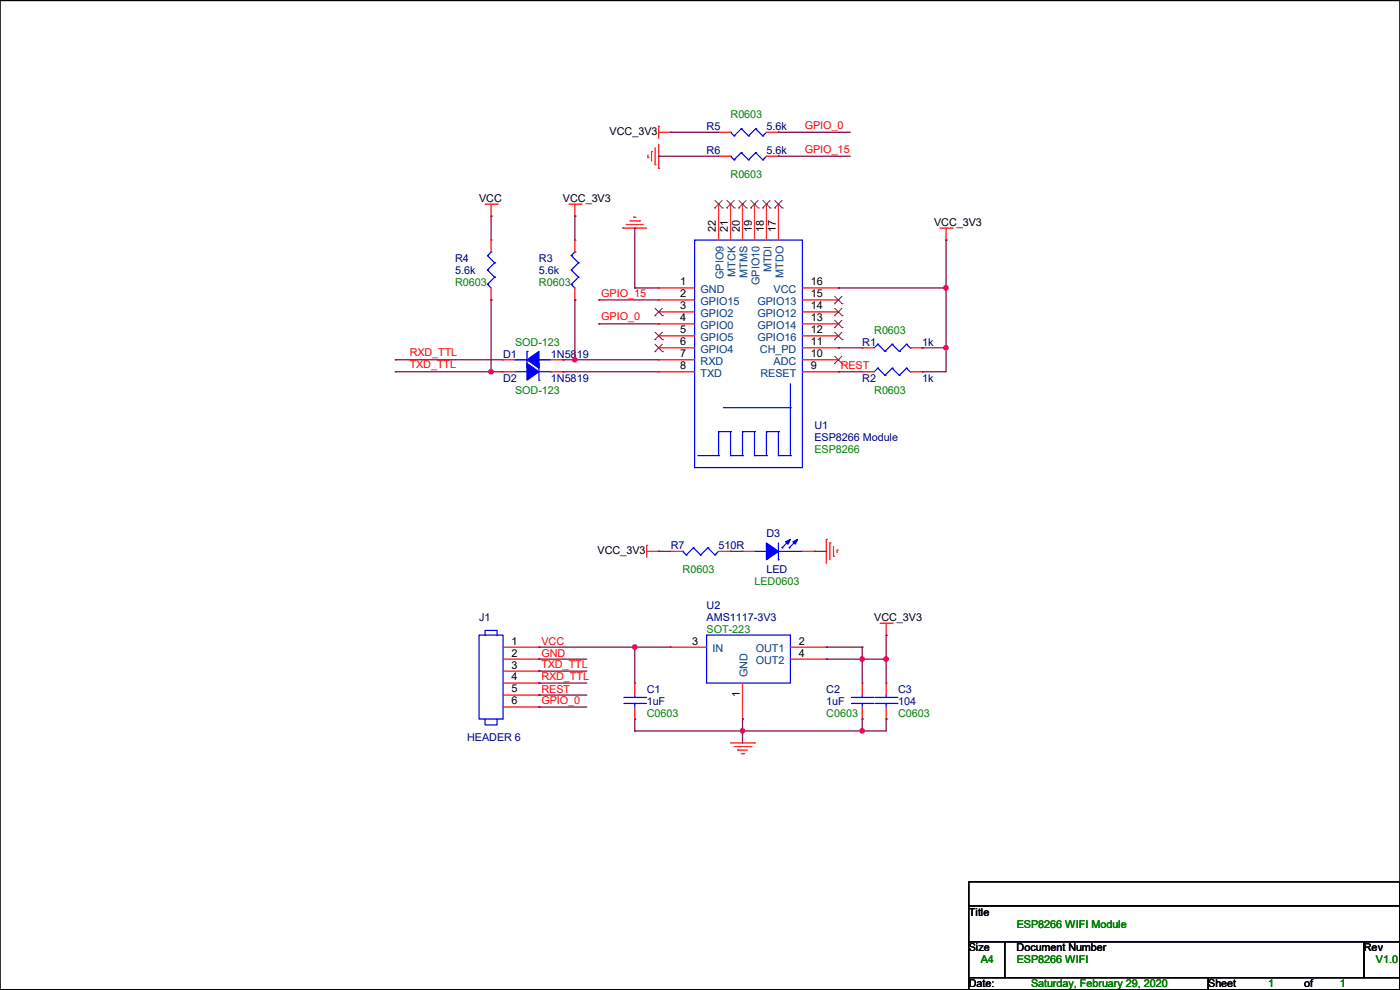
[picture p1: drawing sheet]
<svg xmlns="http://www.w3.org/2000/svg" width="297mm" height="210mm" viewBox="0 0 297 210" stroke-linecap="round" stroke-linejoin="round" font-family="sans-serif">
<path d="M0 .1h297v209.8h-297zM205.5 187.1h91.5v5.1h-91.5zM205.5 192.2h91.5v7.6h-91.5zM205.5 199.8h7.6v7.6h-7.6zM213.1 199.8h76.2v7.6h-76.2zM289.3 199.8h7.7v7.6h-7.7zM205.5 207.4h50.8v2.5h-50.8zM256.3 207.4h40.7v2.5h-40.7z" fill="none" stroke="#000" stroke-width=".25"/>
<g fill="none" stroke="#f00" stroke-width=".25">
<path d="M137.5 33.4h.1M137.5 32.9v.5M138.2 32.1h.1M138.2 32.1v2.1M139 34.9h.1M139 31.4v3.5M139.7 26.8h.1M139.7 35.7h.1M139.7 28.1h2.6M139.7 26.8v2.5M139.7 30.6v5.1M142.3 28.1h.1"/>
<path d="M152.4 28.1h.1M152.4 33.1h.1M152.4 28.1h2.6M152.4 33.1h2.6M162.6 28.1h2.5M162.6 33.1h2.5M165.1 28.1h.1M165.1 33.1h.1M102.9 43.3h2.6M104.2 45.8h.1M104.2 50.9h.1M104.2 43.3v2.5"/>
<path d="M104.2 50.9v2.6M105.5 43.3h.1M120.7 43.3h2.5M122 45.8h.1M122 50.9h.1M122 43.3v2.5M122 50.9v2.6M123.2 43.3h.1M132.1 48.4h.1M132.1 48.4h5.1M132.9 47.6h.1M132.9 47.6h3.5"/>
<path d="M133.6 46.9h2.1M134.4 46.1h.1M134.4 46.1h.5M135.7 46.9h.1M152.4 43.3h.1M152.4 43.3v7.6M155 43.3h.1M155 43.3v7.6M157.5 43.3h.1M157.5 43.3v7.6M160.1 43.3h.1M160.1 43.3v7.6"/>
<path d="M162.6 43.3h.1M162.6 43.3v7.6M165.1 43.3h.1M165.1 43.3v7.6M199.4 48.4h2.6M200.7 50.9h.1M200.7 48.4v2.5M202 48.4h.1M104.2 63.6h.1M104.2 61.1v2.5M106.7 76.3h.1M106.7 78.9h.1"/>
<path d="M106.7 78.9h2.6M106.7 76.3h2.6M116.9 78.9h2.5M116.9 76.3h2.5M119.4 76.3h.1M119.4 78.9h.1M122 63.6h.1M122 61.1v2.5M139.7 61.1h.1M139.7 63.6h.1M139.7 66.2h.1M139.7 68.7h.1"/>
<path d="M139.7 71.2h.1M139.7 73.8h.1M139.7 76.3h.1M139.7 78.9h.1M139.7 78.9h7.7M139.7 61.1h7.7M139.7 63.6h7.7M139.7 66.2h7.7M139.7 68.7h7.7M139.7 71.2h7.7M139.7 73.8h7.7M139.7 76.3h7.7"/>
<path d="M170.2 78.9h7.6M170.2 61.1h7.6M170.2 63.6h7.6M170.2 66.2h7.6M170.2 68.7h7.6M170.2 71.2h7.6M170.2 73.8h7.6M170.2 76.3h7.6M177.8 78.9h.1M177.8 76.3h.1M177.8 73.8h.1M177.8 71.2h.1"/>
<path d="M177.8 68.7h.1M177.8 66.2h.1M177.8 63.6h.1M177.8 61.1h.1M182.9 78.9h.1M182.9 73.8h.1M182.9 78.9h2.6M182.9 73.8h2.6M193.1 78.9h2.5M193.1 73.8h2.5M195.6 78.9h.1M195.6 73.8h.1"/>
<path d="M137.2 115.7h.1M137.2 117h2.5M137.2 115.7v2.5M139.7 117h.1M142.3 117h.1M142.3 117h2.5M152.4 117h2.6M155 117h.1M157.5 117h.1M157.5 117h2.6M170.2 117h2.6M172.8 117h.1"/>
<path d="M175.3 114.4h.1M175.3 114.4v5.1M176.1 115.2h.1M176.1 115.2v3.5M176.8 118h.1M176.8 116v2M177.6 116.7h.1M177.6 116.7v.5M106.7 137.3h7.6M106.7 139.8h7.6M114.3 137.3h.1M114.3 139.8h.1"/>
<path d="M142.3 137.3h.1M142.3 137.3h7.6M167.7 137.3h7.6M167.7 139.8h7.6M175.3 137.3h.1M175.3 139.8h.1M186.7 132.2h2.6M188 134.7h.1M188 132.2v2.5M189.3 132.2h.1M106.7 142.4h7.6M106.7 144.9h7.6"/>
<path d="M106.7 147.4h7.6M106.7 150h7.6M114.3 142.4h.1M114.3 144.9h.1M114.3 147.4h.1M114.3 150h.1M134.7 144.9h.1M134.7 152.5h.1M134.7 144.9v2.5M134.7 150v2.5M155 157.6h5.1M155.7 158.4h3.6"/>
<path d="M156.5 159.1h.1M156.5 159.1h2M157.3 159.9h.5M157.5 152.5h.1M157.5 144.9v7.6M157.8 159.9h.1M159.3 158.4h.1M160.1 157.6h.1M182.9 144.9h.1M182.9 152.5h.1M182.9 144.9v2.5M182.9 150v2.5"/>
<path d="M188 144.9h.1M188 152.5h.1M188 144.9v2.5M188 150v2.5"/>
</g>
<g fill="none" stroke="#00f" stroke-width=".25">
<path d="M155 28.1h.1M155 33.1h.1M155 28.1l.7 .7M155 33.1l.7 .8M155.7 28.8h.1M155.7 33.9h.1M157.3 27.3h.1M157.3 32.4h.1M157.3 27.3l1.5 1.5M157.3 27.3l-1.6 1.5M157.3 32.4l1.5 1.5M157.3 32.4l-1.6 1.5"/>
<path d="M158.8 28.8h.1M158.8 33.9h.1M160.3 27.3h.1M160.3 32.4h.1M160.3 27.3l1.5 1.5M160.3 27.3l-1.5 1.5M160.3 32.4l1.5 1.5M160.3 32.4l-1.5 1.5M161.8 28.8h.1M161.8 33.9h.1M162.6 28.1l-.8 .7M162.6 33.1l-.8 .8"/>
<path d="M103.4 57.3h.1M103.4 54.2h.1M103.4 57.3l1.5 1.5M103.4 54.2l1.5 1.6M104.2 53.5h.1M104.2 53.5l-.8 .7M104.9 58.8h.1M104.9 55.8h.1M104.9 58.8l-1.5 1.5M104.9 55.8l-1.5 1.5M121.2 57.3h.1M121.2 54.2h.1"/>
<path d="M121.2 57.3l1.5 1.5M121.2 54.2l1.5 1.6M122 53.5h.1M122 53.5l-.8 .7M122.7 58.8h.1M122.7 55.8h.1M122.7 58.8l-1.5 1.5M122.7 55.8l-1.5 1.5M147.4 50.9h22.8v48.3h-22.8zM103.4 60.3h.1M103.4 60.3l.8 .8M109.3 76.3h.1"/>
<path d="M109.3 76.3h2.5M109.3 78.9h2.5M111.8 74.5h.1M111.8 78.9h.1M111.8 74.5v3.6M114.3 76.3h.1M114.3 76.3h2.6M114.3 77.1v3.5M114.3 78.9h2.6M116.9 78.9h.1M121.2 60.3h.1M121.2 60.3l.8 .8"/>
<path d="M186.2 78.1h.1M186.2 73h.1M186.2 78.1l-.7 .8M186.2 78.1l1.5 1.5M186.2 73l-.7 .8M186.2 73l1.5 1.5M187.7 79.6h.1M187.7 74.5h.1M189.3 78.1h.1M189.3 73h.1M189.3 78.1l-1.6 1.5M189.3 78.1l1.5 1.5"/>
<path d="M189.3 73l-1.6 1.5M189.3 73l1.5 1.5M190.8 79.6h.1M190.8 74.5h.1M192.3 78.1h.1M192.3 73h.1M192.3 78.1l-1.5 1.5M192.3 78.1l.8 .8M192.3 73l-1.5 1.5M192.3 73l.8 .8M193.1 78.9h.1M193.1 73.8h.1"/>
<path d="M114.3 80.6h.1M148.1 96.6h.1M148.1 96.6h4.3M152.4 91.6h.1M152.4 96.6h.1M152.4 91.6h2.6M152.4 91.6v5M153.5 86.5h14.2M155 96.6h.1M155 91.6h.1M155 96.6h2.5M155 91.6v5"/>
<path d="M157.5 91.6h.1M157.5 96.6h.1M157.5 91.6h2.6M157.5 91.6v5M160.1 96.6h.1M160.1 91.6h.1M160.1 96.6h2.5M160.1 91.6v5M162.6 91.6h.1M162.6 96.6h.1M162.6 91.6h2.5M162.6 91.6v5"/>
<path d="M165.1 96.6h.1M165.1 91.6h.1M165.1 96.6h2.6M165.1 91.6v5M167.7 86.5h.1M167.7 96.6h.1M167.7 81.4v15.2M144.8 117h.1M144.8 117l.8 .7M145.6 117.7h.1M147.1 116.2h.1M147.1 116.2l1.5 1.5"/>
<path d="M147.1 116.2l-1.5 1.5M148.6 117.7h.1M150.2 116.2h.1M150.2 116.2l1.5 1.5M150.2 116.2l-1.6 1.5M151.7 117.7h.1M152.4 117l-.7 .7M160.1 117h2.5M162.6 117h.1M165.1 118.7h.1M165.1 115.2v3.5M165.1 117h5.1"/>
<path d="M165.9 116.2h.1M167.4 116.2h.1M167.4 114.7l-1.5 1.5M169 114.7l-1.6 1.5M170.2 117h.1M101.6 134.7h5.1v17.8h-5.1zM102.9 134.7v-1h2.6v1M149.9 134.7h17.8v10.2h-17.8zM102.9 152.5v1.3h2.6v-1.3M132.4 149.2h4.5M132.4 148h4.5M134.7 148h.1"/>
<path d="M134.7 149.2h.1M134.7 147.4v.6M134.7 149.2v.8M136.9 149.2h.1M136.9 148h.1M180.6 149.2h4.6M180.6 148h4.6M182.9 148h.1M182.9 149.2h.1M182.9 147.4v.6M182.9 149.2v.8M185.2 149.2h.1"/>
<path d="M185.2 148h.1M185.7 149.2h4.6M185.7 148h4.6M188 148h.1M188 149.2h.1M188 147.4v.6M188 149.2v.8M190.3 149.2h.1M190.3 148h.1"/>
</g>
<g fill="none" stroke="#804000" stroke-width=".21">
<path d="M151.6 44.1h.1M151.7 42.5l1.5 1.6M153.2 42.5l-1.6 1.6M153.2 44.1h.1M154.2 44.1h.1M154.2 42.5l1.6 1.6M155.7 42.5l-1.5 1.6M155.8 44.1h.1M156.7 44.1h.1M156.8 42.5l1.5 1.6M158.3 42.5l-1.6 1.6M158.3 44.1h.1"/>
<path d="M159.3 44.1h.1M159.3 42.5l1.6 1.6M160.8 42.5l-1.5 1.6M160.9 44.1h.1M161.8 44.1h.1M161.8 42.5l1.6 1.6M163.4 42.5l-1.6 1.6M163.4 44.1h.1M164.3 44.1h.1M164.4 42.5l1.5 1.6M165.9 42.5l-1.6 1.6M165.9 44.1h.1"/>
<path d="M138.9 67h.1M138.9 72.1h.1M138.9 74.6h.1M139 65.4l1.5 1.6M139 70.5l1.5 1.6M139 73l1.5 1.6M140.5 65.4l-1.6 1.6M140.5 70.5l-1.6 1.6M140.5 73l-1.6 1.6M140.5 67h.1M140.5 72.1h.1M140.5 74.6h.1"/>
<path d="M177 77.1h.1M177 72.1h.1M177 69.5h.1M177 67h.1M177 64.4h.1M177.1 75.6l1.5 1.5M177.1 70.5l1.5 1.6M177.1 67.9l1.5 1.6M177.1 65.4l1.5 1.6M177.1 62.9l1.5 1.5M178.6 75.6l-1.6 1.5M178.6 70.5l-1.6 1.6"/>
<path d="M178.6 67.9l-1.6 1.6M178.6 65.4l-1.6 1.6M178.6 62.9l-1.6 1.5M178.6 77.1h.1M178.6 72.1h.1M178.6 69.5h.1M178.6 67h.1M178.6 64.4h.1"/>
</g>
<g fill="#00f" stroke="#00f" stroke-width=".25">
<path d="M162.6 115.2l2.5 1.8-2.5 1.7z" fill-rule="evenodd"/>
<path d="M168.2 114.9l1-.5-.5 1z" fill-rule="evenodd"/>
<path d="M166.7 114.9l1-.5-.5 1z" fill-rule="evenodd"/>
<path d="M111.8 76.3l2.5-1.8v3.6z" fill-rule="evenodd"/>
<path d="M111.8 77.1l2.5 1.8-2.5 1.7z" fill-rule="evenodd"/>
</g>
<g fill="none" stroke="#800040" stroke-width=".25">
<path d="M139.7 33.1h.1M139.7 33.1h12.7M142.3 28.1h.1M142.3 28.1h10.1M165.1 28.1h.1M165.1 33.1h.1M165.1 28.1h15.3M165.1 33.1h15.3M104.2 45.8h.1M104.2 45.8v5.1M122 45.8h.1M122 45.8v5.1"/>
<path d="M134.7 48.4h.1M134.7 48.4v12.7M200.7 50.9h.1M200.7 50.9v28h-5.1M83.9 76.3h.1M83.9 78.9h.1M83.9 78.9h22.8M83.9 76.3h22.8M104.2 63.6h.1M104.2 78.9h.1M104.2 63.6v15.3M119.4 76.3h.1"/>
<path d="M119.4 78.9h.1M119.4 78.9h20.3M119.4 76.3h20.3M122 63.6h.1M122 76.3h.1M122 63.6v12.7M127 63.6h.1M127 68.7h.1M127 63.6h12.7M127 68.7h12.7M134.7 61.1h.1M134.7 61.1h5"/>
<path d="M177.8 73.8h.1M177.8 78.9h.1M177.8 61.1h.1M177.8 73.8h5.1M177.8 78.9h5.1M177.8 61.1h22.9M195.6 73.8h.1M195.6 78.9h.1M195.6 73.8h5.1M200.7 73.8h.1M200.7 61.1h.1M139.7 117h.1"/>
<path d="M139.7 117h2.6M155 117h.1M155 117h2.5M172.8 117h.1M172.8 117h2.5M114.3 137.3h.1M114.3 139.8h.1M114.3 137.3h28M114.3 139.8h10.2M134.7 137.3h.1M134.7 137.3v7.6M175.3 137.3h.1"/>
<path d="M175.3 139.8h.1M175.3 137.3h7.6M175.3 139.8h12.7M182.9 137.3h.1M182.9 139.8h.1M182.9 137.3v7.6M188 139.8h.1M188 134.7h.1M188 134.7v10.2M114.3 150h.1M114.3 142.4h.1M114.3 144.9h.1"/>
<path d="M114.3 147.4h.1M114.3 150h10.2M114.3 142.4h10.2M114.3 144.9h10.2M114.3 147.4h10.2M134.7 152.5h.1M134.7 155.1h.1M134.7 152.5v2.6M157.5 152.5h.1M157.5 155.1h.1M157.5 152.5v5.1M182.9 152.5h.1"/>
<path d="M182.9 155.1h.1M182.9 152.5v2.6M188 152.5h.1M188 152.5v2.6h-53.3"/>
</g>
<g fill="#f0f" stroke="#f0f" stroke-width=".25">
<circle cx="200.7" cy="61.1" r=".49"/>
<circle cx="200.7" cy="73.8" r=".49"/>
<circle cx="121.9" cy="76.3" r=".49"/>
<circle cx="104.2" cy="78.8" r=".49"/>
<circle cx="134.6" cy="137.3" r=".49"/>
<circle cx="188" cy="139.8" r=".49"/>
<circle cx="182.9" cy="139.8" r=".49"/>
<circle cx="157.5" cy="155" r=".49"/>
<circle cx="182.9" cy="155" r=".49"/>
</g>
<g font-size="2.3">
<text x="129.3" y="28.6">VCC_3V3</text>
<text x="101.6" y="42.8">VCC</text>
<text x="119.4" y="42.8">VCC_3V3</text>
<text x="198.2" y="47.9">VCC_3V3</text>
<text x="151.9" y="49.1" transform="rotate(-90 151.9 49.1)">22</text>
<text x="154.4" y="49.1" transform="rotate(-90 154.4 49.1)">21</text>
<text x="157" y="49.1" transform="rotate(-90 157 49.1)">20</text>
<text x="159.5" y="49.1" transform="rotate(-90 159.5 49.1)">19</text>
<text x="162.1" y="49.1" transform="rotate(-90 162.1 49.1)">18</text>
<text x="164.6" y="49.1" transform="rotate(-90 164.6 49.1)">17</text>
<text x="144.3" y="60.5">1</text>
<text x="144.3" y="63.1">2</text>
<text x="144.3" y="65.6">3</text>
<text x="172" y="65.6">14</text>
<text x="172" y="63.1">15</text>
<text x="172" y="60.5">16</text>
<text x="144.3" y="68.2">4</text>
<text x="144.3" y="70.7">5</text>
<text x="172" y="70.7">12</text>
<text x="172" y="68.2">13</text>
<text x="144.3" y="73.2">6</text>
<text x="144.3" y="75.8">7</text>
<text x="172" y="75.8">10</text>
<text x="172" y="73.2">11</text>
<text x="144.3" y="78.3">8</text>
<text x="172" y="78.3">9</text>
<text x="126.8" y="117.5">VCC_3V3</text>
<text x="185.5" y="131.7">VCC_3V3</text>
<text x="108.5" y="136.7">1</text>
<text x="146.9" y="136.7">3</text>
<text x="169.5" y="136.7">2</text>
<text x="108.5" y="139.3">2</text>
<text x="108.5" y="141.8">3</text>
<text x="169.5" y="139.3">4</text>
<text x="108.5" y="144.4">4</text>
<text x="108.5" y="146.9">5</text>
<text x="108.5" y="149.4">6</text>
<text x="157" y="148" transform="rotate(-90 157 148)">1</text>
<text x="205.5" y="194.2">Title</text>
<text x="205.5" y="201.8">Size</text>
<text x="215.7" y="201.8">Document Number</text>
<text x="289.4" y="201.8">Rev</text>
<text x="205.5" y="209.5">Date:</text>
<text x="256.3" y="209.5">Sheet</text>
<text x="276.7" y="209.5">of</text>
</g>
<g font-size="2.3" fill="#000080">
<text x="149.9" y="27.6">R5</text>
<text x="162.6" y="27.6">5.6k</text>
<text x="149.9" y="32.7">R6</text>
<text x="162.6" y="32.7">5.6k</text>
<text x="96.6" y="55.5">R4</text>
<text x="96.6" y="58.1">5.6k</text>
<text x="114.3" y="55.5">R3</text>
<text x="114.3" y="58.1">5.6k</text>
<text x="106.7" y="75.9">D1</text>
<text x="116.9" y="75.9">1N5819</text>
<text x="182.9" y="73.3">R1</text>
<text x="195.6" y="73.3">1k</text>
<text x="106.7" y="80.9">D2</text>
<text x="116.9" y="80.9">1N5819</text>
<text x="182.9" y="80.9">R2</text>
<text x="195.6" y="80.9">1k</text>
<text x="172.8" y="91.1">U1</text>
<text x="172.8" y="93.6">ESP8266 Module</text>
<text x="162.6" y="114">D3</text>
<text x="142.3" y="116.5">R7</text>
<text x="152.4" y="116.5">510R</text>
<text x="162.6" y="121.6">LED</text>
<text x="101.6" y="131.7">J1</text>
<text x="149.9" y="129.2">U2</text>
<text x="149.9" y="131.7">AMS1117-3V3</text>
<text x="137.2" y="147">C1</text>
<text x="137.2" y="149.5">1uF</text>
<text x="175.3" y="147">C2</text>
<text x="175.3" y="149.5">1uF</text>
<text x="190.5" y="147">C3</text>
<text x="190.5" y="149.5">104</text>
<text x="99.1" y="157.1">HEADER 6</text>
</g>
<g font-size="2.3" fill="#008000">
<text x="155" y="25.1">R0603</text>
<text x="155" y="37.8">R0603</text>
<text x="96.6" y="60.6">R0603</text>
<text x="114.3" y="60.6">R0603</text>
<text x="185.5" y="70.8">R0603</text>
<text x="109.3" y="73.3">SOD-123</text>
<text x="109.3" y="83.5">SOD-123</text>
<text x="185.5" y="83.5">R0603</text>
<text x="172.8" y="96.2">ESP8266</text>
<text x="144.8" y="121.6">R0603</text>
<text x="160.1" y="124.1">LED0603</text>
<text x="149.9" y="134.3">SOT-223</text>
<text x="137.2" y="152.1">C0603</text>
<text x="175.3" y="152.1">C0603</text>
<text x="190.5" y="152.1">C0603</text>
<text x="215.7" y="196.8">ESP8266 WIFI Module</text>
<text x="208.1" y="204.4">A4</text>
<text x="215.7" y="204.4">ESP8266 WIFI</text>
<text x="218.7" y="209.5">Saturday, February 29, 2020</text>
<text x="269" y="209.5">1</text>
<text x="284.3" y="209.5">1</text>
<text x="291.9" y="204.4">V1.0</text>
</g>
<g font-size="2.3" fill="#f00">
<text x="170.7" y="27.3">GPIO_0</text>
<text x="170.7" y="32.4">GPIO_15</text>
<text x="127.6" y="62.9">GPIO_15</text>
<text x="127.6" y="68">GPIO_0</text>
<text x="86.9" y="75.6">RXD_TTL</text>
<text x="86.9" y="78.1">TXD_TTL</text>
<text x="178.4" y="78.4">REST</text>
<text x="114.9" y="136.8">VCC</text>
<text x="114.9" y="139.3">GND</text>
<text x="114.9" y="141.6">TXD_TTL</text>
<text x="114.9" y="149.3">GPIO_0</text>
<text x="114.9" y="144.2">RXD_TTL</text>
<text x="114.9" y="146.9">REST</text>
</g>
<g font-size="2.3" fill="#004080">
<text x="153.5" y="59.2" transform="rotate(-90 153.5 59.2)">GPIO9</text>
<text x="156" y="58.7" transform="rotate(-90 156 58.7)">MTCK</text>
<text x="158.6" y="58.9" transform="rotate(-90 158.6 58.9)">MTMS</text>
<text x="163.7" y="57.8" transform="rotate(-90 163.7 57.8)">MTDI</text>
<text x="166.2" y="58.9" transform="rotate(-90 166.2 58.9)">MTDO</text>
<text x="148.6" y="62.1">GND</text>
<text x="148.6" y="64.7">GPIO15</text>
<text x="160.7" y="64.7">GPIO13</text>
<text x="161.1" y="60.5" transform="rotate(-90 161.1 60.5)">GPIO10</text>
<text x="164.1" y="62.1">VCC</text>
<text x="148.6" y="67.2">GPIO2</text>
<text x="148.6" y="69.8">GPIO0</text>
<text x="160.7" y="69.8">GPIO14</text>
<text x="160.7" y="67.2">GPIO12</text>
<text x="148.6" y="72.3">GPIO5</text>
<text x="148.6" y="74.8">GPIO4</text>
<text x="148.6" y="77.4">RXD</text>
<text x="160.7" y="72.3">GPIO16</text>
<text x="161.2" y="74.8">CH_PD</text>
<text x="164.1" y="77.4">ADC</text>
<text x="148.6" y="79.9">TXD</text>
<text x="161.3" y="79.9">RESET</text>
<text x="151.2" y="138.3">IN</text>
<text x="158.6" y="143.6" transform="rotate(-90 158.6 143.6)">GND</text>
<text x="160.3" y="138.3">OUT1</text>
<text x="160.3" y="140.9">OUT2</text>
</g>
</svg>
